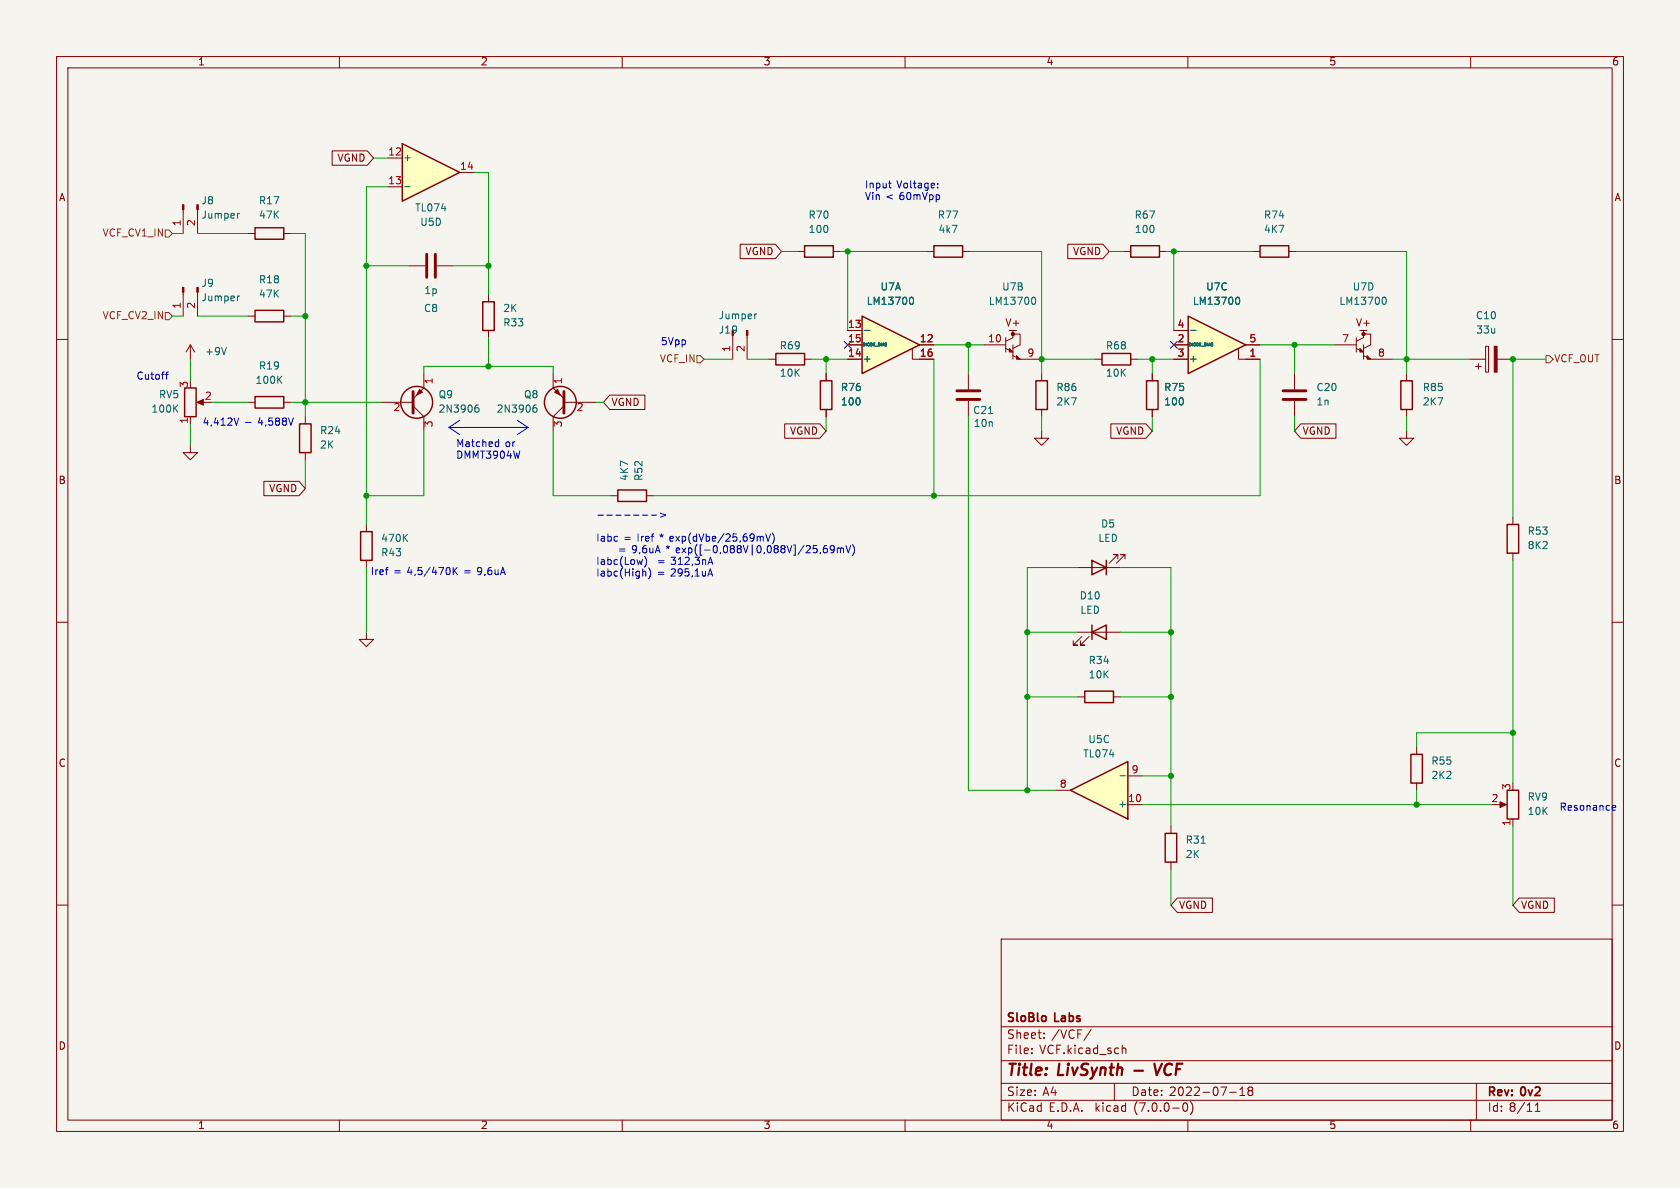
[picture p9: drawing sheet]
<svg xmlns="http://www.w3.org/2000/svg" width="297mm" height="210mm" viewBox="0 0 297 210" stroke-linecap="round" stroke-linejoin="round" font-family="sans-serif">
<path d="M0 0h297v210h-297z" fill="#f5f4ef" stroke="#f5f4ef" stroke-width=".18"/>
<g fill="none" stroke="#840000" stroke-width=".18">
<path d="M10 10h277v190h-277zM12 12h273v186h-273zM60 10v2M110 10v2M160 10v2M210 10v2M260 10v2M10 60h2M285 60h2M228.9 66v2.8M228.9 70.9v2.8M248.7 76.2v1.3h1.2l-1.2 1.2-1.3-1.2h1.3"/>
<path d="M248.7 66v1.3M248.7 72.4v1.3M267.5 91.4v1.3M267.5 97.8v1.3M10 110h2M285 110h2M10 160h2M285 160h2M177 166h108v32h-108zM60 198v2M110 198v2M160 198v2"/>
<path d="M177 194.5h108M177 191.5h108M177 187.5h108M177 181.5h108M182.4 186.1v.2M182.4 185.3v.2M184.6 183.4v.2M184.6 182.6v.2M192.9 182l-1.3 1.9M197 191.5v3M198.4 185.4l.2-.1h.4v1M209.3 195h.2a.81 .81 0 0 1 .5 .6 .81 .81 0 0 1-.3 .8l-.1 .1a.81 .81 0 0 1-.6-.7 .81 .81 0 0 1 .3-.8z"/>
<path d="M210 198v2M210.5 194.8a1.74 1.74 0 0 1 0 2.2M217.4 193.1h1.1M219.2 193.7h.8M219.2 192.6l.4-.4v1.5M220.9 192.8l-.3 .3 .1 .4 .2 .2h.3l.3-.3-.1-.5-.2-.1M220.9 192.8l-.3-.3 .3-.3h.3l.3 .2-.3 .4M220.9 192.8h.3M260 198v2M261 191.5v6.5M271.4 196.5h.9M271.4 195.4l.4-.4v1.5"/>
</g>
<path d="M200.5 189.3h1.6M204.1 188l.4 2 .9-2" fill="none" stroke="#840000" stroke-width=".4"/>
<path d="M247.6 67.3h2.1v5.1h-2.1zM266.4 92.7h2.1v5.1h-2.1z" fill="none" stroke="#840000" stroke-width=".25"/>
<path d="M226.8 70.6h4.1M226.8 69.1h4.1" fill="none" stroke="#840000" stroke-width=".51"/>
<path d="M152.4 55.9l10.2 5.1-10.2 5z" fill="#ffffc2"/>
<g fill="none" stroke="#840000" stroke-width=".18">
<path d="M86.4 52.1v1.2M86.4 58.4v1.3M129.5 59.7v3.8M132.1 59.3v4.2M141 44.5h1.2M147.3 44.5h1.3M149.9 58.4h2.5M163.8 44.5h1.3M170.2 44.5h1.2M177.8 59.7v2.5M179.1 58.4v1.3l-1.3 .6M179.1 59.1h1.2v1.9l-1.2 .6"/>
<path d="M198.6 44.5h1.3M205 44.5h1.2M221.5 44.5h1.3M227.8 44.5h1.3M67.3 71.1h5.7M73 71.8l1.9 1.9v2.5M74.9 66v2.6l-1.9 1.9M135.9 63.5h1.3M142.2 63.5h1.3M149.9 61h2.5M149.9 63.5h2.5M161.3 61.6v1.9h3.8"/>
<path d="M162.6 61h2.5M174 61h3.8M177.8 61.6l1.3 .6M179.1 62.9l1.2 .6h3.8M179.1 61v2.5M193.5 63.5h1.3M199.9 63.5h1.3M259.8 63.5h2.8M260.9 64.8h1M261.4 64.3v1M262.6 61.2h.5v4.6h-.5zM264.7 63.5h2.8"/>
<path d="M64.8 92.7v1.3M64.8 99.1v1.2M107.9 87.6h1.3M114.3 87.6h1.3M197.6 98.8v-.8h-.8h.8l-1.5 1.6M198.9 98.8v-.8h-.8h.8l-1.5 1.6M64.8 111.8v1.2h1.2l-1.2 1.3-1.3-1.3h1.3M190.5 100.3h7.6M250.4 132.1v1.3M250.4 138.4v1.3M207 146.1v1.2M207 152.4v1.3"/>
<path d="M264.9 142.2h1M267.5 144.8v1.3"/>
</g>
<g fill="none" stroke="#840000" stroke-width=".25">
<path d="M85.3 53.3h2.1v5.1h-2.1zM142.2 43.4h5.1v2.1h-5.1zM152.4 55.9l10.2 5.1-10.2 5zM165.1 43.4h5.1v2.1h-5.1zM199.9 43.4h5.1v2.1h-5.1zM222.8 43.4h5v2.1h-5zM137.2 62.5h5v2h-5zM194.8 62.5h5.1v2h-5.1zM63.8 94h2v5.1h-2zM109.2 86.6h5.1v2h-5.1zM193 99.1l2.6 1.2-2.6 1.3zM195.6 99.1v2.5"/>
<path d="M249.4 133.4h2.1v5h-2.1zM266.4 139.7h2.1v5.1h-2.1zM206 147.3h2v5.1h-2z"/>
<circle cx="73.7" cy="71.1" r="2.82"/>
</g>
<path d="M133.8 55.5l-.3 .1M152.8 58.4h1M161.1 52.5a.68 .68 0 0 1 .4 .7 .68 .68 0 0 1-.4 .6M182.7 52.5a.68 .68 0 0 1 .4 .7 .68 .68 0 0 1-.4 .6M84.2 72.1h.2l.3 .2-.1 .4-.4 .2M84.6 71.6h-.4" fill="none" stroke="#006464" stroke-width=".18"/>
<g fill="#840000" stroke="#840000" stroke-width=".18">
<path d="M132 58.4h.2v.9h-.2z"/>
<path d="M265.2 141.7l1.1 .5-1.1 .5z"/>
<path d="M74.2 68.8l.5 .5-1 .6z"/>
<path d="M178.4 61.6l.7 .6h-.7z"/>
<path d="M179.7 62.9l.6 .6h-.6z"/>
<path d="M264.2 61.2h.5v4.6h-.5z"/>
</g>
<path d="M73 69.2v3.8" fill="none" stroke="#840000" stroke-width=".51"/>
<circle cx="179.1" cy="59.1" r=".25" fill="#840000" stroke="#840000" stroke-width=".25"/>
<path d="M210.1 55.9l10.1 5.1-10.1 5z" fill="#ffffc2"/>
<g fill="none" stroke="#840000" stroke-width=".18">
<path d="M207.5 58.4h2.6M239.8 59.7v2.5M241 58.4v1.3l-1.2 .6M241 59.1h1.3v1.9l-1.3 .6M54 73.7v1.2M207.5 63.5h2.6M207.5 61h2.6M218.9 61.6v1.9h3.9M220.2 61h2.6M236 61h3.8M239.8 61.6l1.2 .6M241 62.9l1.3 .6h3.8"/>
<path d="M241 61v2.5M54 80v1.3M190.5 123.2h1.3M196.8 123.2h1.3"/>
</g>
<path d="M210.1 55.9l10.1 5.1-10.1 5zM53 74.9h2v5.1h-2zM191.8 122.2h5v2h-5z" fill="none" stroke="#840000" stroke-width=".25"/>
<path d="M210.5 58.4h1M218.7 52.5a.68 .68 0 0 1 .5 .7 .68 .68 0 0 1-.5 .6M244.6 52.5a.68 .68 0 0 1 .5 .7 .68 .68 0 0 1-.5 .6" fill="none" stroke="#006464" stroke-width=".18"/>
<circle cx="241" cy="59.1" r=".25" fill="#840000" stroke="#840000" stroke-width=".25"/>
<g fill="#840000" stroke="#840000" stroke-width=".18">
<path d="M240.4 61.6l.6 .6h-.6z"/>
<path d="M241.7 62.9l.6 .6h-.6z"/>
</g>
<path d="M189.2 139.7l10.2-5.1v10.2z" fill="#ffffc2"/>
<path d="M45.1 54.9h5.1v2h-5.1zM45.1 40.3h5.1v2h-5.1zM145 67.3h2.1v5.1h-2.1zM202.7 67.3h2v5.1h-2zM193 111.8l2.6-1.3v2.5zM193 110.5v2.5M189.2 139.7l10.2-5.1v10.2z" fill="none" stroke="#840000" stroke-width=".25"/>
<g fill="none" stroke="#840000" stroke-width=".18">
<path d="M32.4 37.1v4.2M34.9 37.1v4.2M32.4 51.7v4.2M34.9 51.7v4.2M43.8 55.9h1.3M43.8 41.3h1.3M50.2 55.9h1.2M50.2 41.3h1.2M146 66v1.3M146 72.4v1.3M203.7 66v1.3M203.7 72.4v1.3"/>
<path d="M190.5 111.8h7.6M191.3 112.5l-1.6 1.5h.8h-.8v-.7M192.5 112.5l-1.5 1.5h.8h-.8v-.7M186.7 139.7h2.5M199.4 137.2h2.5M199.4 142.2h2.5"/>
</g>
<path d="M42.3 37.7l-.3 .1M42.3 52.3l-.3 .1M198 137.1h1" fill="none" stroke="#006464" stroke-width=".18"/>
<g fill="#840000" stroke="#840000" stroke-width=".18">
<path d="M34.8 50.8h.3v.9h-.3z"/>
<path d="M32.3 50.8h.2v.9h-.2z"/>
<path d="M34.8 36.2h.3v.9h-.3z"/>
<path d="M32.3 36.2h.2v.9h-.2z"/>
</g>
<path d="M71.1 25.4l10.2 5.1-10.2 5.1z" fill="#ffffc2"/>
<g fill="none" stroke="#840000" stroke-width=".25">
<path d="M71.1 25.4l10.2 5.1-10.2 5.1zM32.6 68.6h2.1v5.1h-2.1zM45.1 70.1h5.1v2h-5.1zM183.1 67.3h2.1v5.1h-2.1z"/>
<circle cx="99.1" cy="71.1" r="2.82"/>
</g>
<g fill="none" stroke="#840000" stroke-width=".18">
<path d="M58.7 26.7h6.2l1.1 1.2-1.1 1.3h-6.2zM68.6 27.9h2.5M68.6 33h2.5M81.3 30.5h2.5M72.4 47h2.8M77.2 47h2.8M130.9 43.2h6.2l1.1 1.3-1.1 1.2h-6.2zM149.9 58.4h2.5M188.8 43.2h6.2l1.1 1.3-1.1 1.2h-6.2zM207.5 58.4h2.6M33.7 78.7v1.3h1.2l-1.2 1.3-1.3-1.3h1.3M33.7 61v2.5"/>
<path d="M33.7 73.7v1.2M33.7 61l.7 1.2M33.7 61l-.8 1.2M35.2 71.1h1M43.8 71.1h1.3M50.2 71.1h1.2M97.8 66v2.6l1.9 1.9M99.7 71.1h5.7M99.7 71.8l-1.9 1.9v2.5M107.8 69.8h6.2v2.6h-6.2l-1.1-1.3zM138.7 74.9h6.2l1.1 1.3-1.1 1.3h-6.2zM146 66v1.3"/>
<path d="M146 72.4v1.3M149.9 61h2.5M149.9 63.5h2.5M162.6 61h2.5M162.6 63.5h2.5M171.2 66v2.8M171.2 70.9v2.8M184.1 76.2v1.3h1.3l-1.3 1.2-1.2-1.2h1.2M184.1 66v1.3M184.1 72.4v1.3M196.4 74.9h6.2l1.1 1.3-1.1 1.3h-6.2zM203.7 66v1.3"/>
<path d="M203.7 72.4v1.3M207.5 61h2.6M207.5 63.5h2.6M220.2 61h2.6M220.2 63.5h2.6M230 74.9h6.2v2.6h-6.2l-1.1-1.3zM46.6 85.1h6.3l1.1 1.3-1.1 1.2h-6.3zM208.1 158.7h6.2v2.6h-6.2l-1.1-1.3zM268.6 158.7h6.2v2.6h-6.2l-1.1-1.3z"/>
</g>
<path d="M71.5 33h1M152.8 58.4h1M161.1 52.5a.68 .68 0 0 1 .4 .7 .68 .68 0 0 1-.4 .6M210.5 58.4h1M218.7 52.5a.68 .68 0 0 1 .5 .7 .68 .68 0 0 1-.5 .6M40 61.4l-.4 1.3M94.5 72.1h.2l.2 .2v.4l-.4 .2M94.8 71.6h-.3" fill="none" stroke="#006464" stroke-width=".18"/>
<path d="M75.4 45v4M77 45v4M99.7 69.2v3.8M169.2 70.6h4M169.2 69.1h4" fill="none" stroke="#840000" stroke-width=".51"/>
<g fill="#840000" stroke="#840000" stroke-width=".18">
<path d="M34.8 71.1l1.1-.5v1z"/>
<path d="M98 69.3l.6-.5 .5 1.1z"/>
</g>
<path d="M29.2 55.2h.6l.7 .7-.7 .6h-.6zM29.2 40.6h.6l.7 .7-.7 .6h-.6zM123.2 62.9h.6l.7 .6-.7 .6h-.6zM273.3 62.9h.6l.7 .6-.7 .6h-.6z" fill="none" stroke="#725600" stroke-width=".18"/>
<g fill="none" stroke="#0000c2" stroke-width=".18">
<path d="M157.1 32.4h.5M157.3 33.2h.3M165.8 33.1v.1M165.8 32.4v.2M29.3 66.2h.5M29.8 65.8l-.3 .1v1.1M42.2 73.9l-.4 1.3M43.4 74.7h1M79.4 75.6l1.9 1.2M79.4 75.6h13.9M81.3 74.3l-1.9 1.3M87.8 78.1l.3 .1"/>
<path d="M88.1 77.7v1.2M88.1 78.9h-.3M91.4 74.3l1.9 1.3M93.3 75.6l-1.9 1.2M105.7 91.1h1M107.3 91.1h1M108.9 91.1h.9M110.4 91.1h1M112 91.1h1M113.6 91.1h.9M114.2 98.9l.1 .5-.3 .8M115.1 91.1h1"/>
<path d="M116.7 90.7l1 .4-1 .3M118.1 96.7l-.2 .3M134.9 94.9v.8M135.4 94.4l.4 1.3 .4-1.3M136.5 94.2a1.47 1.47 0 0 1 .1 1.9M145.6 97.1l.4-.2 .3 .3-.1 .5h-.4l-.2-.1M146.2 96.4l-.4 .1-.2 .2M147.5 97l-.3 .2h-.3l-.1-.2 .1-.5 .3-.1 .2 .2a.84 .84 0 0 1-.3 1.1h-.2M148 96.9v.8M148 97l.4-.1 .2 .2M148.6 97.1l.2-.2h.3v.8M148.6 97.1v.6"/>
<path d="M149.5 96.4l.5 1.3 .4-1.3M150.7 96.3a1.46 1.46 0 0 1 0 1.9M80.1 100.3v1.3M80.3 100.9l.5 .7M80.8 100.3l-.7 .7M114 101l.2 .2v.6M114.7 100.4a1.46 1.46 0 0 1 0 1.9M125.6 100.6l.4 1.2M285.2 142.4h.4v.3l-.6 .1M285.6 143.2h-.4"/>
</g>
<g fill="none" stroke="#009600" stroke-width=".18">
<path d="M66 27.9h2.6M68.6 33h-3.8v59.7M83.8 30.5h2.6v21.6M30.5 41.3h1.9M30.5 55.9h1.9M34.9 41.3h8.9M34.9 55.9h8.9M51.4 41.3h2.6v32.4M51.4 55.9h2.6M64.8 47h7.6M80 47h6.4M86.4 59.7v5.1"/>
<path d="M138.2 44.5h2.8M148.6 44.5h15.2M149.9 44.5v13.9M171.4 44.5h12.7v21.5M196.1 44.5h2.5M206.2 44.5h15.3M207.5 44.5v13.9M229.1 44.5h19.6v21.5M33.7 63.5v3.8M33.7 74.9v3.8M37.5 71.1h6.3M51.4 71.1h15.9"/>
<path d="M74.9 66v-1.2h22.9v1.2M74.9 76.2v11.4h-10.1M97.8 76.2v11.4h10.1M105.4 71.1h1.3M124.5 63.5h5M132.1 63.5h3.8M143.5 63.5h6.4M146 63.5v2.5M146 73.7v2.5M165.1 61h8.9M165.1 63.5v24.1M171.2 73.7v66h15.5"/>
<path d="M171.2 61v5M184.1 63.5h9.4M184.1 73.7v2.5M201.2 63.5h6.3M203.7 63.5v2.5M203.7 73.7v2.5M222.8 61h13.2M222.8 63.5v24.1h-107.2M228.9 61v5M228.9 73.7v2.5M246.1 63.5h13.7M248.7 73.7v2.5"/>
<path d="M273.3 63.5h-5.8v27.9M54 81.3v5.1M267.5 99.1v39.3M64.8 100.3v11.5M181.6 111.8h8.9M190.5 100.3h-8.9v39.4M198.1 100.3h8.9v45.8M198.1 111.8h8.9M181.6 123.2h8.9M198.1 123.2h8.9M201.9 137.2h5.1M250.4 139.7v2.5"/>
<path d="M267.5 129.5h-17.1v2.6M201.9 142.2h61.8M207 153.7v6.3M267.5 146.1v13.9"/>
</g>
<path d="M149.3 60.4l1.2 1.2M150.5 60.4l-1.2 1.2M206.9 60.4l1.2 1.2M208.1 60.4l-1.2 1.2" fill="none" stroke="#000084" stroke-width=".18"/>
<g fill="#009600" stroke="#009600" stroke-width=".18">
<circle cx="149.9" cy="44.5" r=".46"/>
<circle cx="171.2" cy="61" r=".46"/>
<circle cx="207.5" cy="44.5" r=".46"/>
<circle cx="203.7" cy="63.5" r=".46"/>
<circle cx="184.1" cy="63.5" r=".46"/>
<circle cx="165.1" cy="87.6" r=".46"/>
<circle cx="86.4" cy="64.8" r=".46"/>
<circle cx="146" cy="63.5" r=".46"/>
<circle cx="181.6" cy="139.7" r=".46"/>
<circle cx="228.9" cy="61" r=".46"/>
<circle cx="267.5" cy="63.5" r=".46"/>
<circle cx="248.7" cy="63.5" r=".46"/>
<circle cx="181.6" cy="111.8" r=".46"/>
<circle cx="181.6" cy="123.2" r=".46"/>
<circle cx="64.8" cy="47" r=".46"/>
<circle cx="54" cy="71.1" r=".46"/>
<circle cx="54" cy="55.9" r=".46"/>
<circle cx="86.4" cy="47" r=".46"/>
<circle cx="64.8" cy="87.6" r=".46"/>
<circle cx="207" cy="137.2" r=".46"/>
<circle cx="207" cy="111.8" r=".46"/>
<circle cx="207" cy="123.2" r=".46"/>
<circle cx="267.5" cy="129.5" r=".46"/>
<circle cx="250.4" cy="142.2" r=".46"/>
</g>
<g font-size="2.8" fill="#840000">
<text x="178" y="190.8">Title:</text>
<text x="187.1" y="190.8">LivSynth</text>
<text x="205.4" y="190.8">VCF</text>
</g>
<g font-size="2.1" fill="#840000">
<text x="178" y="183.9">Sheet:</text>
<text x="178" y="181.1">SloBlo</text>
<text x="185.9" y="183.9">/VCF/</text>
<text x="186.6" y="181.1">Labs</text>
<text x="178" y="186.6">File:</text>
<text x="183.8" y="186.6">VCF.kicad_sch</text>
<text x="178" y="196.8">KiCad</text>
<text x="178" y="194">Size:</text>
<text x="184.3" y="194">A4</text>
<text x="185.4" y="196.8">E.D.A.</text>
<text x="193.7" y="196.8">kicad</text>
<text x="200" y="194">Date:</text>
<text x="200.6" y="196.8">(7.0.0-0)</text>
<text x="206.7" y="194">2022-07-18</text>
<text x="263" y="194.2">Rev:</text>
<text x="263" y="196.8">Id: 8/11</text>
<text x="269" y="194.2">0v2</text>
</g>
<g font-size="1.8" fill="#840000">
<text x="35" y="11.8">1</text>
<text x="85" y="11.8">2</text>
<text x="135" y="11.8">3</text>
<text x="185" y="11.8">4</text>
<text x="235" y="11.8">5</text>
<text x="285" y="11.8">6</text>
<text x="59.5" y="28.9">VGND</text>
<text x="10.4" y="35.8">A</text>
<text x="285.4" y="35.8">A</text>
<text x="131.7" y="45.4">VGND</text>
<text x="189.6" y="45.4">VGND</text>
<text x="177.7" y="58">V+</text>
<text x="239.6" y="58">V+</text>
<text x="108.1" y="72">VGND</text>
<text x="139.5" y="77.1">VGND</text>
<text x="197.2" y="77.1">VGND</text>
<text x="230.3" y="77.1">VGND</text>
<text x="10.3" y="85.8">B</text>
<text x="47.5" y="87.3">VGND</text>
<text x="285.3" y="85.8">B</text>
<text x="10.3" y="135.8">C</text>
<text x="285.3" y="135.8">C</text>
<text x="208.4" y="160.9">VGND</text>
<text x="268.9" y="160.9">VGND</text>
<text x="10.3" y="185.8">D</text>
<text x="285.3" y="185.8">D</text>
<text x="35" y="199.8">1</text>
<text x="85" y="199.8">2</text>
<text x="135" y="199.8">3</text>
<text x="185" y="199.8">4</text>
<text x="235" y="199.8">5</text>
<text x="285" y="199.8">6</text>
</g>
<g font-size="1.8" fill="#a90000">
<text x="68.6" y="27.7">12</text>
<text x="68.6" y="32.8">13</text>
<text x="81.3" y="30.2">14</text>
<text x="32.1" y="40" transform="rotate(-90 32.1 40)">1</text>
<text x="34.7" y="40" transform="rotate(-90 34.7 40)">2</text>
<text x="32.1" y="54.6" transform="rotate(-90 32.1 54.6)">1</text>
<text x="34.7" y="54.6" transform="rotate(-90 34.7 54.6)">2</text>
<text x="149.9" y="58.2">13</text>
<text x="208.1" y="58.2">4</text>
<text x="129.3" y="62.3" transform="rotate(-90 129.3 62.3)">1</text>
<text x="131.8" y="62.3" transform="rotate(-90 131.8 62.3)">2</text>
<text x="149.9" y="63.2">14</text>
<text x="149.9" y="60.7">15</text>
<text x="162.6" y="60.7">12</text>
<text x="162.6" y="63.2">16</text>
<text x="174.6" y="60.7">10</text>
<text x="181.6" y="63.2">9</text>
<text x="208.1" y="60.7">2</text>
<text x="208.1" y="63.2">3</text>
<text x="220.8" y="63.2">1</text>
<text x="220.8" y="60.7">5</text>
<text x="237.2" y="60.7">7</text>
<text x="243.6" y="63.2">8</text>
<text x="33.4" y="68.6" transform="rotate(-90 33.4 68.6)">3</text>
<text x="36.2" y="70.9">2</text>
<text x="76.8" y="68" transform="rotate(-90 76.8 68)">1</text>
<text x="99.7" y="68" transform="rotate(-90 99.7 68)">1</text>
<text x="33.4" y="75" transform="rotate(-90 33.4 75)">1</text>
<text x="69.5" y="73">2</text>
<text x="76.8" y="75.6" transform="rotate(-90 76.8 75.6)">3</text>
<text x="99.7" y="75.6" transform="rotate(-90 99.7 75.6)">3</text>
<text x="101.9" y="73">2</text>
<text x="200" y="136.9">9</text>
<text x="187.3" y="139.4">8</text>
<text x="199.4" y="142">10</text>
<text x="263.6" y="142">2</text>
<text x="267.2" y="139.7" transform="rotate(-90 267.2 139.7)">3</text>
<text x="267.2" y="146.1" transform="rotate(-90 267.2 146.1)">1</text>
</g>
<g font-size="1.8" fill="#006464">
<text x="71.2" y="28.8">+</text>
<text x="35.6" y="36.4">J8</text>
<text x="35.6" y="38.9">Jumper</text>
<text x="45.7" y="36.4">R17</text>
<text x="45.7" y="38.9">47K</text>
<text x="73.3" y="37.7">TL074</text>
<text x="74.2" y="40.2">U5D</text>
<text x="142.9" y="38.9">R70</text>
<text x="142.9" y="41.5">100</text>
<text x="165.7" y="38.9">R77</text>
<text x="165.9" y="41.5">4k7</text>
<text x="200.5" y="38.9">R67</text>
<text x="200.6" y="41.5">100</text>
<text x="223.4" y="38.9">R74</text>
<text x="223.4" y="41.5">4K7</text>
<text x="35.6" y="51">J9</text>
<text x="35.6" y="53.5">Jumper</text>
<text x="45.7" y="50.4">R18</text>
<text x="45.7" y="52.9">47K</text>
<text x="75" y="52.3">1p</text>
<text x="155.6" y="51.6">U7A</text>
<text x="177.1" y="51.6">U7B</text>
<text x="213.2" y="51.6">U7C</text>
<text x="239.1" y="51.6">U7D</text>
<text x="74.9" y="55.4">C8</text>
<text x="88.9" y="58">R33</text>
<text x="88.9" y="55.4">2K</text>
<text x="127" y="59.2">J19</text>
<text x="127" y="56.7">Jumper</text>
<text x="153.2" y="54.2">LM13700</text>
<text x="174.7" y="54.2">LM13700</text>
<text x="210.8" y="54.2">LM13700</text>
<text x="236.7" y="54.2">LM13700</text>
<text x="260.9" y="56.7">C10</text>
<text x="260.9" y="59.2">33u</text>
<text x="36.2" y="63.1">+9V</text>
<text x="45.7" y="65.6">R19</text>
<text x="137.8" y="62">R69</text>
<text x="152.5" y="64.3">+</text>
<text x="195.4" y="62">R68</text>
<text x="210.2" y="64.3">+</text>
<text x="28" y="70.7">RV5</text>
<text x="45.1" y="68.1">100K</text>
<text x="77.5" y="70.7">Q9</text>
<text x="92.6" y="70.7">Q8</text>
<text x="137.8" y="66.9">10K</text>
<text x="148.6" y="69.4">R76</text>
<text x="148.6" y="71.9">100</text>
<text x="186.7" y="69.4">R86</text>
<text x="186.7" y="71.9">2K7</text>
<text x="195.4" y="66.9">10K</text>
<text x="205.7" y="69.4">R75</text>
<text x="205.7" y="71.9">100</text>
<text x="232.7" y="69.4">C20</text>
<text x="232.7" y="71.9">1n</text>
<text x="251.5" y="69.4">R85</text>
<text x="251.5" y="71.9">2K7</text>
<text x="26.7" y="73.2">100K</text>
<text x="56.5" y="77">R24</text>
<text x="77.5" y="73.2">2N3906</text>
<text x="87.7" y="73.2">2N3906</text>
<text x="172" y="73.5">C21</text>
<text x="172.1" y="75.8">10n</text>
<text x="56.5" y="79.6">2K</text>
<text x="111.3" y="85.1" transform="rotate(-90 111.3 85.1)">4K7</text>
<text x="113.9" y="85.1" transform="rotate(-90 113.9 85.1)">R52</text>
<text x="194.6" y="93.5">D5</text>
<text x="270" y="94.8">R53</text>
<text x="67.3" y="98.6">R43</text>
<text x="67.3" y="96.1">470K</text>
<text x="194.1" y="96.1">LED</text>
<text x="270" y="97.3">8K2</text>
<text x="190.8" y="106.2">D10</text>
<text x="190.9" y="108.8">LED</text>
<text x="192.4" y="117.7">R34</text>
<text x="192.4" y="120.2">10K</text>
<text x="192.3" y="131.6">U5C</text>
<text x="191.4" y="134.2">TL074</text>
<text x="253" y="135.4">R55</text>
<text x="253" y="138">2K2</text>
<text x="197.6" y="143.1">+</text>
<text x="270" y="141.8">RV9</text>
<text x="209.6" y="149.4">R31</text>
<text x="270" y="144.3">10K</text>
<text x="209.6" y="152">2K</text>
</g>
<g font-size="1.8" fill="#0000c2">
<text x="152.9" y="33.5">Input</text>
<text x="152.9" y="35.6">Vin &lt;</text>
<text x="158.6" y="33.5">Voltage:</text>
<text x="159.1" y="35.6">60mVpp</text>
<text x="116.8" y="61.2">5Vpp</text>
<text x="24.1" y="67.3">Cutoff</text>
<text x="35.8" y="75.4">4,412V</text>
<text x="45.7" y="75.4">4,588V</text>
<text x="80.6" y="79.2">Matched</text>
<text x="80.6" y="81.3">DMMT3904W</text>
<text x="89.3" y="79.2">or</text>
<text x="105.4" y="95.9">Iabc</text>
<text x="110.3" y="95.9">=</text>
<text x="112.8" y="95.9">Iref</text>
<text x="116.8" y="95.9">* exp(dVbe/25,69mV)</text>
<text x="65.5" y="101.9">Iref</text>
<text x="69.6" y="101.9">=</text>
<text x="72.1" y="101.9">4,5/470K</text>
<text x="82.2" y="101.9">=</text>
<text x="84.7" y="101.9">9,6uA</text>
<text x="105.4" y="100.1">Iabc(Low)</text>
<text x="109.9" y="98">=</text>
<text x="112.3" y="98">9,6uA</text>
<text x="116.4" y="100.1">=</text>
<text x="118.5" y="98">* exp([-0,088V|0,088V]/25,69mV)</text>
<text x="118.8" y="100.1">312,3nA</text>
<text x="105.4" y="102.1">Iabc(High)</text>
<text x="116.2" y="102.1">=</text>
<text x="118.7" y="102.1">295,1uA</text>
<text x="275.7" y="143.5">Resonance</text>
</g>
<g font-size="1.8" fill="#725600">
<text x="18" y="42.1">VCF_CV1_IN</text>
<text x="18" y="56.7">VCF_CV2_IN</text>
<text x="116.5" y="64.3">VCF_IN</text>
<text x="274.8" y="64.3">VCF_OUT</text>
</g>
<g font-size=".7" fill="#006464">
<text x="152.5" y="61.4">DIODE_BIAS</text>
<text x="210.2" y="61.4">DIODE_BIAS</text>
</g>
</svg>
